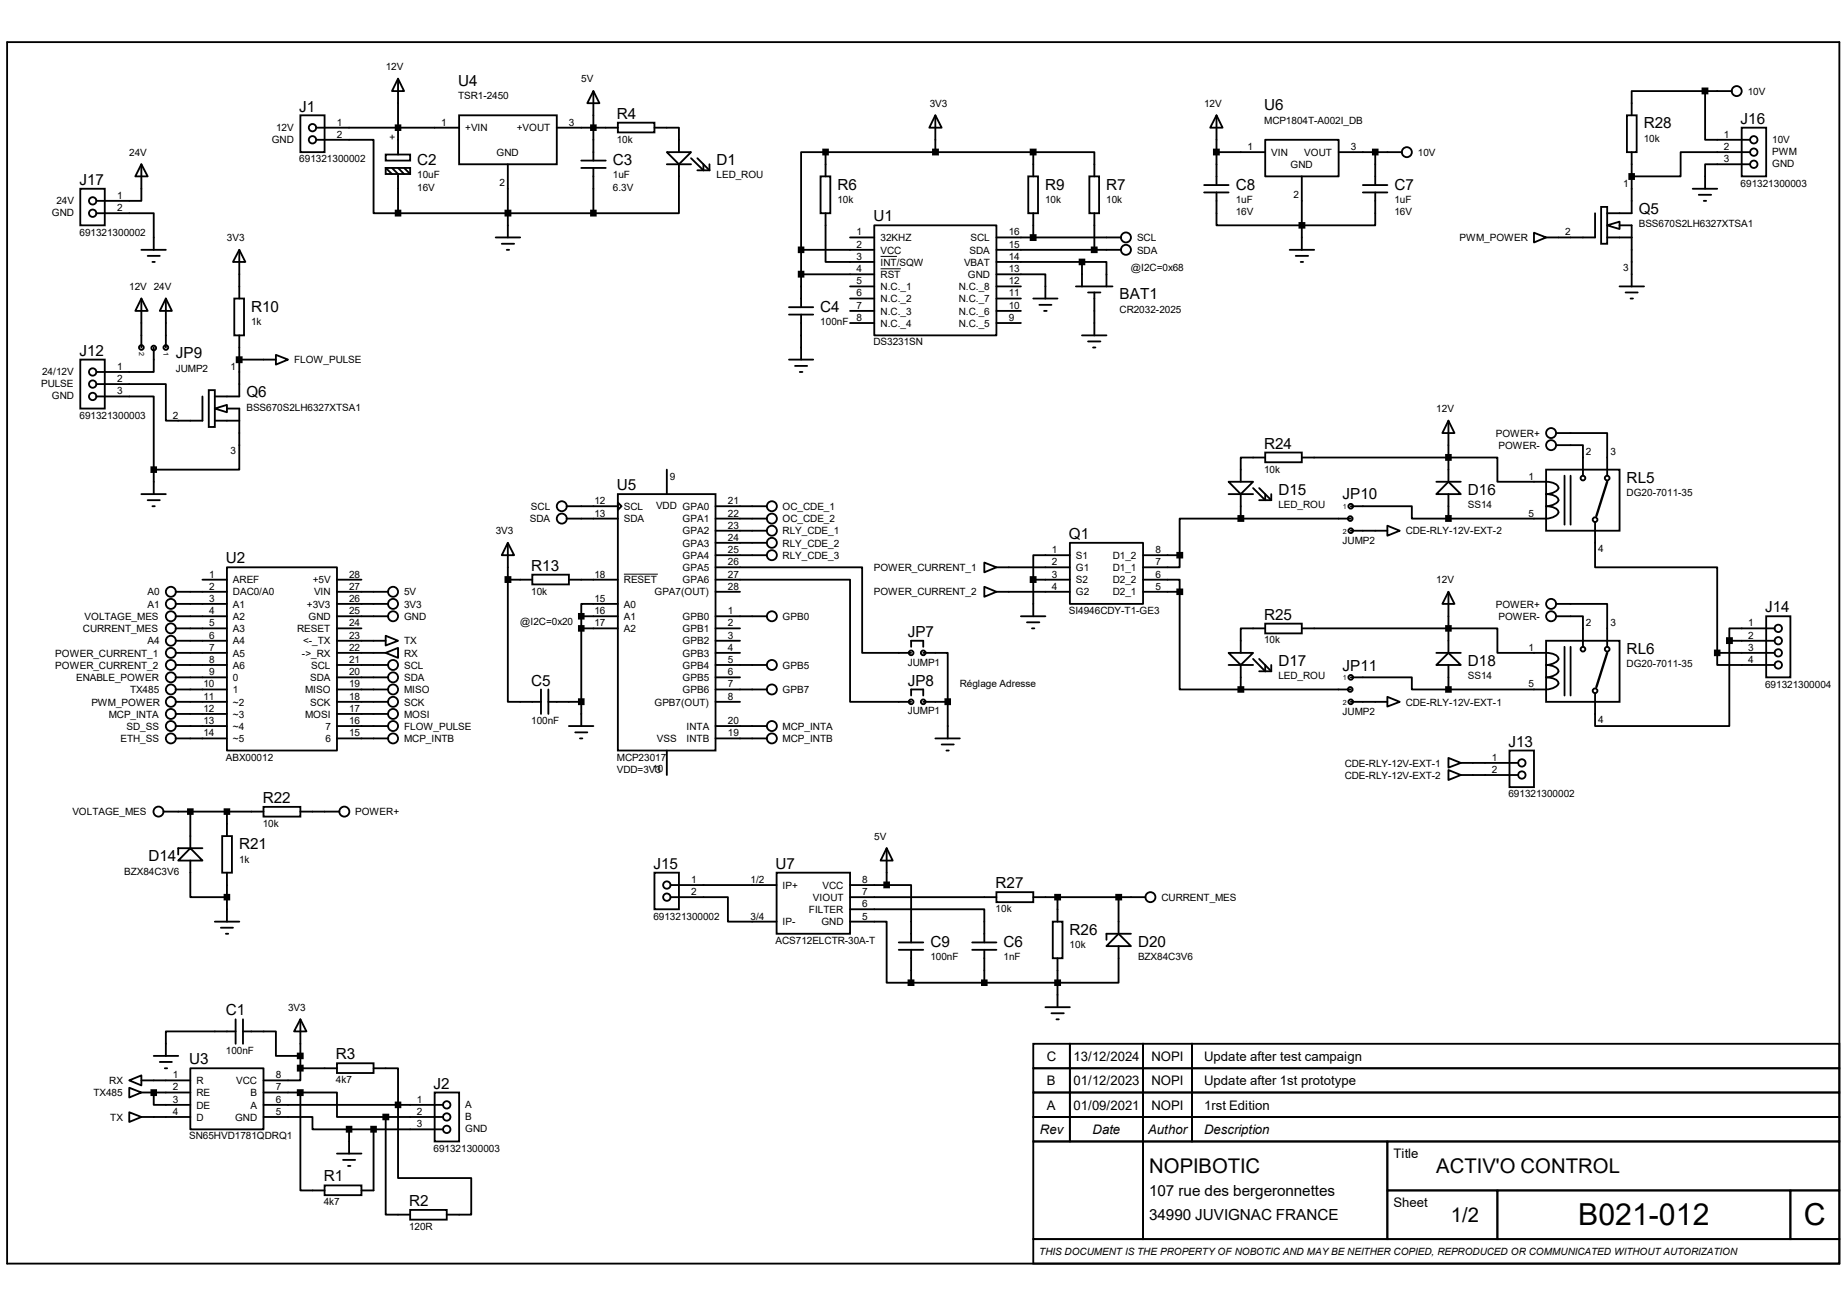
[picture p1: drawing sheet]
<svg xmlns="http://www.w3.org/2000/svg" width="297mm" height="210mm" viewBox="0 0 297 210" stroke-linecap="round" stroke-linejoin="round" font-family="sans-serif">
<g fill="none" stroke="#000" stroke-width=".3">
<path d="M1.1 6.8h294.7v196.4h-294.7zM48.3 18.5h3.9v6h-3.9zM64 12.7l1 1.9h-2zM64 12.7v12.1M73.8 18.5h15.7v7.9h-15.7zM95.4 14.6l1 2h-2zM95.4 14.6v11.2M99.4 19.7h5.8v1.6h-5.8zM150.4 18.5l1 2h-2zM150.4 18.5v6M195.6 18.5l1 2h-2zM195.6 18.5v11.3"/>
<path d="M261.6 18.5h1.6v6h-1.6zM274.2 14.6h-11.8v3.9M274.2 14.6v7.9h7.2M274.2 14.6h4.3M12.9 30.4h3.9v5.8h-3.9zM15.5 34.3h9.2v5.9M22.7 26.4l1 2h-1.9zM22.7 26.4v5.9h-7.2M50.8 22.5h9.3v11.8h3.9M50.8 20.5h23M62 24.8h4v1h-4zM62 27h4v1h-4z"/>
<path d="M62 27l1 1M63 27l1 1v6.3M64 34.3h31.4M64 27l1 1M65 27l1 1M79.7 38.2h4M80.7 39.2h2M81.7 26.4v11.8M89.5 20.5h9.9M93.5 27h3.9M93.5 25.8h3.9M95.4 27v7.3"/>
<path d="M105.2 20.5h4v4M107.2 24.5h3.9l-1.9 1.9zM107.2 26.4h3.9M109.2 26.4v7.9h-13.8M111.1 25.4l2 2v-1M112.1 25.4l2 2M112.1 27.4h2M114.1 26.4v1M132 28.4h1.5v5.9h-1.5zM132.8 34.3v7.8h7.8M132.8 24.5h-4v15.7M132.8 24.5h33.4"/>
<path d="M132.8 24.5v3.9M136.7 38.2h3.9M140.6 36.2h19.6v17.7h-19.6zM160.2 38.2h20.1M165.4 28.4h1.5v5.9h-1.5zM166.2 24.5h9.8v3.9M166.2 24.5v3.9M166.2 34.3v3.9M175.2 28.4h1.5v5.9h-1.5zM176 34.3v5.9M193.6 30.9h4M193.6 29.8h4"/>
<path d="M195.6 30.9v5.3h25.5v-5.3M195.6 24.5h7.9M203.5 22.5h11.8v5.9h-11.8zM209.3 28.4v11.8M215.3 24.5h10.2M219.2 30.9h3.9M219.2 29.8h3.9M221.1 24.5v5.3M246.7 37.4l1.9 .8-1.9 .8zM256.5 34.3v3.9h-7.9M257.5 33.3h.9v5.9h-.9zM258.4 36.2l2-.6v1.2z"/>
<path d="M258.4 38.2h4M260.4 36.2h2v9.9M262.4 24.5v9.8h-4M272.2 30.4h3.9M273.2 31.3h2M274 32.3h.4M280.1 20.5h3.9v7.9h-3.9zM281.4 26.4h-7.2v4M281.4 24.5h-11.1v3.9h-7.9M12.9 57.8h3.9v7.9h-3.9zM22.7 48l1 2h-1.9zM22.7 40.2h4"/>
<path d="M22.7 48v7.9M23.7 41.1h2M24.5 42.1h.4M24.7 55.9v3.9h-9.2M26.7 48l.9 2h-1.9zM26.7 48v7.9M37.7 48h1.5v5.9h-1.5zM38.5 40.2l1 1.9h-2zM38.5 40.2v7.8M38.5 53.9v9.9h-4M38.5 57.8h5.9M44.4 57.1l1.9 .7-1.9 .8z"/>
<path d="M81.5 40.2h.4M126.9 57.8h3.9M126.9 50.6h3.9M126.9 49.4h3.9M127.8 58.8h2M128.6 59.8h.4M128.8 40.2h11.8M128.8 40.2v9.2M128.8 50.6v7.2M128.8 44.1h11.8M136.7 46.1h3.9M136.7 48h3.9"/>
<path d="M136.7 50h3.9M136.7 51.9h3.9M160.2 44.1h7.9v3.9M160.2 40.2h20.1M160.2 42.1h13.8M160.2 46.1h4M160.2 48h4M160.2 50h4M160.2 51.9h4M166.2 48h3.9M167.1 49h2M167.9 50h.4"/>
<path d="M173 46.1h5.9M174 42.1h3.9v4M174 42.1v4M174 53.9h3.9M175 54.9h2M175 47h2M175.8 55.9h.3M176 47v6.9M207.4 40.2h3.9M208.4 41.1h2M209.2 42.1h.3M260.4 46.1h4"/>
<path d="M261.4 47h2M262.2 48h.4M15.5 61.8h11.2v5.8h5.9v-3.8M15.5 63.8h9.2v11.7M22.7 79.5h4M24.7 75.5v4M33.6 62.7h.9v6h-.9zM34.5 65.7l2-.6v1.2zM34.5 67.6h4M36.5 65.7h2v9.8h-13.8M99.4 79.5h15.7v41.2h-15.7zM107.2 75.5v4"/>
<path d="M197.6 77.5h3.9l-2 2zM197.6 79.5h3.9M199.5 79.5v3.9M201.5 78.5l2 1.9v-.9M202.5 78.5l1.9 1.9M203.5 72.8h5.8v1.5h-5.8zM203.5 73.6h-4v3.9M204.4 79.5v.9M209.3 73.6h31.5v3.9h5.9a5.6 5.6 0 0 1 3.5 .4l.3 .3 .1 .3a1.94 1.94 0 0 1-2 1 2.45 2.45 0 0 1 1.9 .6l.1 .3a1.94 1.94 0 0 1-2 1 2.45 2.45 0 0 1 1.9 .7l.1 .3a1.89 1.89 0 0 1-2 1h-15.7M231 77.5h3.9M232.9 67.6l1 2h-2zM232.9 77.5l2 2h-3.9z"/>
<path d="M232.9 67.6v9.9M232.9 79.5v3.9M248.6 75.5h11.8v9.8h-11.8zM250.2 69.6h8.2v6.9M250.2 71.6h4.4v4.9M251.6 76.5v7.9M252.6 76.5v7.9M23.7 80.4h2M24.5 81.4h.4M28.2 95.2h8.3M28.2 97.1h8.3M28.2 99.1h8.3"/>
<path d="M32.6 93.2h3.9M36.5 91.2h17.7v29.5h-17.7zM54.2 95.2h8.2M54.2 93.2h3.9M54.2 97.1h8.2M54.2 99.1h8.2M81.7 87.3l1 2h-2zM81.7 93.2v19.7h5.3M81.7 87.3v5.9M81.7 93.2h3.9M85.6 92.4h5.9v1.6h-5.9zM91.1 83.4h8.3"/>
<path d="M91.1 81.4h8.3M91.5 93.2h7.9M93.5 99.1v17.7M93.5 99.1h5.9M99.4 80.8l.5 .6-.5 .6zM99.4 97.1h-5.9v2M115.1 93.2h21.6v19.7h9.8M115.1 91.2h23.5v13.8h7.9M115.1 95.2h3.9M115.1 85.3h8.2M115.1 99.1h8.2M115.1 89.3h8.2"/>
<path d="M115.1 83.4h8.2M115.1 81.4h8.2M115.1 87.3h8.2M158.3 90.5l1.9 .7-1.9 .8zM158.3 94.4l1.9 .8-1.9 .8zM160.2 91.2h11.8M160.2 95.2h11.8M164.2 99.1h3.9M166.2 93.2v5.9M166.2 93.2h5.8M172 87.3h11.8v9.8h-11.8zM172 89.3h-5.8v3.9"/>
<path d="M183.8 93.2h5.9v2M183.8 95.2h5.9M183.8 89.3h5.9M189.7 95.2v15.7h9.8M189.7 89.3v1.9h-5.9M199.5 83.4h-9.8v5.9M199.5 83.4h17.7M202.5 80.4h1.9M217.2 81.4h9.8v2h5.9M217.2 85.3h5.9M223.1 84.5l2 .8-2 .8zM232.9 95.2l1 1.9h-2z"/>
<path d="M232.9 95.2v9.8M250.2 97.1h8.2v6.9M250.2 99.1h4.4v4.9M256.5 84v7.2h19.6v13.8M284 99.1h3.9v9.8h-3.9zM28.2 101h8.3M28.2 112.9h8.3M28.2 103h8.3M28.2 105h8.3M28.2 106.9h8.3M28.2 108.9h8.3M28.2 110.9h8.3"/>
<path d="M28.2 114.8h8.3M28.2 116.8h8.3M28.2 118.7h8.3M54.2 101h3.9M54.2 112.9h8.2M54.2 103h7.8M54.2 105h7.8M54.2 106.9h8.2M54.2 108.9h8.2M54.2 110.9h8.2M54.2 114.8h8.2M54.2 116.8h8.2"/>
<path d="M54.2 118.7h8.2M62 102.2l2 .8-2 .8zM62 105l2-.8v1.6zM87 110.9v3.9M88.2 112.9h5.3M88.2 110.9v3.9M91.5 116.8h3.9M92.5 117.8h1.9M93.3 118.7h.3M93.5 101h5.9M115.1 101h3.9M115.1 112.9h3.9"/>
<path d="M115.1 103h3.9M115.1 105h3.9M115.1 106.9h8.2M115.1 108.9h3.9M115.1 110.9h8.2M115.1 116.8h8.2M115.1 118.7h8.2M146.5 104v-1h2v1M146.5 111.8v-.9h2v.9M148.5 105h3.9v7.9M148.5 112.9h3.9M150.4 118.7h3.9"/>
<path d="M151.4 119.7h2M152.4 112.9v5.8M165.1 100.1h2M165.9 101h.4M197.6 105h3.9l-2 1.9zM197.6 106.9h3.9M199.5 110.9h17.7M199.5 106.9v4M201.5 106l2 1.9v-1M202.5 106l1.9 1.9M202.5 107.9h1.9M203.5 100.3h5.8v1.6h-5.8z"/>
<path d="M203.5 101h-4v4M204.4 106.9v1M209.3 101h31.5v4h5.9a5.9 5.9 0 0 1 3.5 .4l.3 .2 .1 .4a1.94 1.94 0 0 1-2 .9 2.41 2.41 0 0 1 1.9 .7l.1 .3a1.94 1.94 0 0 1-2 1 2.45 2.45 0 0 1 1.9 .7l.1 .3a1.94 1.94 0 0 1-2 1h-15.7M217.2 108.9h9.8v2h5.9M217.2 112.9h5.9M223.1 112.1l2 .8-2 .7zM231 105h3.9M232.9 105l2 1.9h-3.9zM232.9 106.9v4M248.6 103h11.8v9.9h-11.8zM251.6 104v7.8M252.6 104v7.8"/>
<path d="M276.1 105v1.9h9.3M276.1 105h9.3M278.1 103v13.8h-21.6v-5.3M278.1 103h7.3M285.4 101h-7.3v2M26.3 130.5h16.1M30.6 136.4l2 2h-3.9zM30.6 138.4v5.9h5.9M30.6 130.5v5.9M32.6 136.4h-3.9v1M35.7 134.5h1.6v5.8h-1.6zM36.5 130.5v4"/>
<path d="M42.4 129.8h5.9v1.5h-5.9zM48.3 130.5h6.3M107.2 120.7v3.9M142.6 136.4l1 2h-2zM142.6 136.4v5.9M152.2 120.7h.4M232.9 121.9l2 .8-2 .7zM232.9 123.8l2 .8-2 .8zM234.9 122.7h9.2M234.9 124.6h9.2M242.7 120.7h4v5.9h-4zM34.5 148.2h4"/>
<path d="M35.5 149.2h2M36.3 150.2h.4M36.5 140.3v7.9M105.2 140.3h4v5.9h-4zM107.8 144.3h9.3v3.9h7.8M107.8 142.3h17.1M124.9 140.3h11.8v9.9h-11.8zM136.7 146.2h21.6v5.4M136.7 148.2h5.9v9.8h3.9M136.7 144.3h23.5M136.7 142.3h5.9M142.6 142.3h3.9v9.3"/>
<path d="M144.5 152.7h4M144.5 151.6h4M146.5 152.7v5.3M156.3 152.7h3.9M156.3 151.6h3.9M158.3 152.7v5.3M160.2 143.5h6v1.6h-6zM166.2 144.3h18M169.3 148.2h1.6v5.9h-1.6zM170.1 144.3v3.9M170.1 154.1v7.9M179.9 150.2l2 1.9h-4z"/>
<path d="M179.9 152.1v5.9h-33.4M179.9 144.3v5.9M181.9 150.2h-4v.9M20.8 173.7l1.9-.8v1.6zM20.8 178.9l1.9 .7-1.9 .8zM20.8 174.9l1.9 .8-1.9 .8zM22.7 173.7h7.9M22.7 179.6h7.9M22.7 175.7h7.9M24.7 175.7h.1M24.7 175.7v2h5.9M24.7 169.8h4"/>
<path d="M25.7 170.8h1.9M26.5 171.8h.4M30.6 171.8h11.8v9.8h-11.8zM37.9 165.9h-11.2v3.9M37.9 163.9v4M39.1 165.9h5.3v3.9h3.9M39.1 163.9v4M42.4 179.6h7.8v2h5.9M42.4 175.7h5.9M42.4 177.7h28.8M48.3 163.9l1 2h-2zM48.3 171.8v1.9h-5.9"/>
<path d="M48.3 175.7v15.7h3.9M48.3 175.7h5.9v3.9h7.8M48.3 171.8h5.9M48.3 163.9v7.9M54.2 171h5.9v1.6h-5.9zM60.1 171.8h3.9v17.6h11.8v5.9h-4M62 179.6v15.7h4M62 179.6h9.2M69.9 175.7h3.9v7.9h-3.9zM166.2 175.7h5.8v3.9h-5.8zM166.2 179.6h5.8v4h-5.8zM166.2 171.8h5.8v3.9h-5.8z"/>
<path d="M166.2 167.9h5.8v3.9h-5.8zM168.1 162h3.9M169.1 162.9h2M169.9 163.9h.4M172 175.7h11.8v3.9h-11.8zM172 179.6h11.8v4h-11.8zM172 171.8h11.8v3.9h-11.8zM172 167.9h11.8v3.9h-11.8zM183.8 175.7h7.9v3.9h-7.9zM183.8 179.6h7.9v4h-7.9zM183.8 171.8h7.9v3.9h-7.9zM183.8 167.9h7.9v3.9h-7.9z"/>
<path d="M191.7 175.7h104.1v3.9h-104.1zM191.7 179.6h104.1v4h-104.1zM191.7 171.8h104.1v3.9h-104.1zM191.7 167.9h104.1v3.9h-104.1zM52.2 190.6h5.9v1.6h-5.9zM54.2 185.5h3.9M55.2 186.5h1.9M56 187.5h.3M56.1 181.6v3.9M56.1 181.6h15.1M60.1 181.6v9.8h-2M66 194.6h5.8v1.5h-5.8z"/>
<path d="M166.2 183.6h17.6v15.7h-17.6zM166.2 199.3h129.6v3.9h-129.6zM183.8 183.6h39.3v15.7h-39.3zM223.1 191.4h17.7v7.9h-17.7zM223.1 183.6h72.7v7.8h-72.7zM240.8 191.4h47.1v7.9h-47.1zM287.9 191.4h7.9v7.9h-7.9z"/>
<circle cx="279.3" cy="14.6" r=".8"/>
<circle cx="14.9" cy="34.3" r=".59"/>
<circle cx="14.9" cy="32.3" r=".59"/>
<circle cx="50.2" cy="20.5" r=".59"/>
<circle cx="50.2" cy="22.5" r=".59"/>
<circle cx="181.1" cy="38.2" r=".8"/>
<circle cx="226.2" cy="24.5" r=".8"/>
<circle cx="282" cy="22.5" r=".59"/>
<circle cx="282" cy="24.5" r=".59"/>
<circle cx="282" cy="26.4" r=".59"/>
<circle cx="14.9" cy="59.8" r=".59"/>
<circle cx="22.7" cy="55.9" r=".38"/>
<circle cx="24.7" cy="56" r=".38"/>
<circle cx="26.7" cy="55.9" r=".38"/>
<circle cx="181.1" cy="40.2" r=".8"/>
<circle cx="14.9" cy="63.8" r=".59"/>
<circle cx="14.9" cy="61.8" r=".59"/>
<circle cx="249.4" cy="69.6" r=".8"/>
<circle cx="249.4" cy="71.6" r=".8"/>
<circle cx="254.6" cy="76.9" r=".38"/>
<circle cx="258.4" cy="76.9" r=".38"/>
<circle cx="27.5" cy="97.1" r=".8"/>
<circle cx="27.5" cy="95.2" r=".8"/>
<circle cx="27.5" cy="99.1" r=".8"/>
<circle cx="63.2" cy="95.2" r=".8"/>
<circle cx="63.2" cy="97.1" r=".8"/>
<circle cx="63.2" cy="99.1" r=".8"/>
<circle cx="90.3" cy="83.4" r=".8"/>
<circle cx="90.3" cy="81.4" r=".8"/>
<circle cx="124.1" cy="81.4" r=".8"/>
<circle cx="124.1" cy="83.4" r=".8"/>
<circle cx="124.1" cy="87.3" r=".8"/>
<circle cx="124.1" cy="89.3" r=".8"/>
<circle cx="124.1" cy="99.1" r=".8"/>
<circle cx="124.1" cy="85.3" r=".8"/>
<circle cx="217.1" cy="83.4" r=".38"/>
<circle cx="217.2" cy="85.3" r=".38"/>
<circle cx="217.2" cy="81.4" r=".38"/>
<circle cx="249.4" cy="99.1" r=".8"/>
<circle cx="249.4" cy="97.1" r=".8"/>
<circle cx="256.5" cy="83.6" r=".38"/>
<circle cx="27.5" cy="101" r=".8"/>
<circle cx="27.5" cy="108.9" r=".8"/>
<circle cx="27.5" cy="106.9" r=".8"/>
<circle cx="27.5" cy="118.7" r=".8"/>
<circle cx="27.5" cy="103" r=".8"/>
<circle cx="27.5" cy="110.9" r=".8"/>
<circle cx="27.5" cy="116.8" r=".8"/>
<circle cx="27.5" cy="114.8" r=".8"/>
<circle cx="27.5" cy="112.9" r=".8"/>
<circle cx="27.5" cy="105" r=".8"/>
<circle cx="63.2" cy="118.7" r=".8"/>
<circle cx="63.2" cy="108.9" r=".8"/>
<circle cx="63.2" cy="112.9" r=".8"/>
<circle cx="63.2" cy="110.9" r=".8"/>
<circle cx="63.2" cy="114.8" r=".8"/>
<circle cx="63.2" cy="106.9" r=".8"/>
<circle cx="63.2" cy="116.8" r=".8"/>
<circle cx="124.1" cy="116.8" r=".8"/>
<circle cx="124.1" cy="118.7" r=".8"/>
<circle cx="124.1" cy="110.9" r=".8"/>
<circle cx="124.1" cy="106.9" r=".8"/>
<circle cx="146.5" cy="112.9" r=".38"/>
<circle cx="146.5" cy="105" r=".38"/>
<circle cx="148.5" cy="105" r=".38"/>
<circle cx="148.5" cy="112.9" r=".38"/>
<circle cx="217.1" cy="110.9" r=".38"/>
<circle cx="217.2" cy="108.9" r=".38"/>
<circle cx="217.2" cy="112.9" r=".38"/>
<circle cx="254.6" cy="104.4" r=".38"/>
<circle cx="256.5" cy="111.1" r=".38"/>
<circle cx="258.4" cy="104.4" r=".38"/>
<circle cx="286" cy="103" r=".59"/>
<circle cx="286" cy="105" r=".59"/>
<circle cx="286" cy="106.9" r=".59"/>
<circle cx="286" cy="101" r=".59"/>
<circle cx="25.5" cy="130.5" r=".8"/>
<circle cx="55.4" cy="130.5" r=".8"/>
<circle cx="244.7" cy="124.6" r=".59"/>
<circle cx="244.7" cy="122.7" r=".59"/>
<circle cx="107.2" cy="144.3" r=".59"/>
<circle cx="107.2" cy="142.3" r=".59"/>
<circle cx="185" cy="144.3" r=".8"/>
<circle cx="71.8" cy="179.6" r=".59"/>
<circle cx="71.8" cy="177.7" r=".59"/>
<circle cx="71.8" cy="181.6" r=".59"/>
</g>
<g fill="#000" stroke="#000" stroke-width=".3">
<path d="M273.8 14.2h.8v.8h-.8zM63.6 20.2h.8v.7h-.8zM63.6 33.9h.8v.8h-.8zM81.3 33.9h.8v.8h-.8zM95 20.2h.8v.7h-.8zM95 33.9h.8v.8h-.8zM128.4 39.8h.8v.8h-.8zM132.4 24h.7v.8h-.7zM150 24h.8v.8h-.8zM165.7 24h.8v.8h-.8zM165.7 37.8h.8v.8h-.8zM175.6 39.8h.8v.8h-.8z"/>
<path d="M195.2 24h.8v.8h-.8zM209 35.9h.8v.7h-.8zM220.8 24h.7v.8h-.7zM262 28h.8v.8h-.8zM38.1 57.4h.8v.9h-.8zM128.4 43.7h.8v.8h-.8zM173.6 41.7h.8v.8h-.8zM24.3 75.1h.8v.8h-.8zM232.5 73.2h.8v.8h-.8zM81.3 92.8h.8v.8h-.8zM93.1 98.7h.8v.8h-.8zM165.7 92.8h.8v.8h-.8z"/>
<path d="M189.3 94.8h.8v.7h-.8zM189.3 88.9h.8v.8h-.8zM199.1 83h.8v.8h-.8zM232.5 83h.8v.8h-.8zM93.1 100.7h.8v.7h-.8zM93.1 112.4h.8v.8h-.8zM152 112.4h.8v.8h-.8zM199.1 110.5h.8v.8h-.8zM232.5 100.7h.8v.7h-.8zM232.5 110.5h.8v.8h-.8zM275.8 104.6h.7v.8h-.7zM277.7 102.6h.8v.8h-.8z"/>
<path d="M30.2 130.1h.8v.8h-.8zM36.1 130.1h.8v.8h-.8zM36.1 143.9h.8v.8h-.8zM142.2 141.9h.8v.8h-.8zM146.1 157.6h.8v.8h-.8zM157.9 157.6h.8v.8h-.8zM169.7 143.9h.8v.8h-.8zM169.7 157.6h.8v.8h-.8zM179.5 143.9h.8v.8h-.8zM24.3 175.3h.8v.8h-.8zM47.9 171.4h.8v.8h-.8zM47.9 175.3h.8v.8h-.8z"/>
<path d="M47.9 169.4h.8v.8h-.8zM61.6 179.2h.8v.8h-.8zM63.6 177.3h.8v.8h-.8zM55.8 181.2h.7v.8h-.7zM59.7 181.2h.8v.8h-.8z"/>
</g>
<path d="M258.4 77.5l-1.7 5.5M258.4 105l-1.7 5.5" fill="none" stroke="#000" stroke-width=".38"/>
<path d="M141.6 41.2h2.6M141.6 43.2h3.3M100.3 92.3h5.5" fill="none" stroke="#000" stroke-width=".16"/>
<g font-size="4.9">
<text x="253.8" y="197">B021-012</text>
<text x="290.1" y="197">C</text>
</g>
<g font-size="3.3">
<text x="184.8" y="188.6">NOPIBOTIC</text>
<text x="231" y="188.6">ACTIV'O CONTROL</text>
<text x="233.3" y="196.5">1/2</text>
</g>
<g font-size="2.5">
<text x="48.1" y="17.9">J1</text>
<text x="73.7" y="13.8">U4</text>
<text x="203.3" y="17.7">U6</text>
<text x="99.2" y="19.1">R4</text>
<text x="264.3" y="20.7">R28</text>
<text x="279.9" y="19.9">J16</text>
<text x="12.8" y="29.7">J17</text>
<text x="67.1" y="26.5">C2</text>
<text x="98.6" y="26.5">C3</text>
<text x="115.2" y="26.5">D1</text>
<text x="134.7" y="30.5">R6</text>
<text x="140.5" y="35.6">U1</text>
<text x="168.1" y="30.5">R9</text>
<text x="177.9" y="30.5">R7</text>
<text x="198.7" y="30.5">C8</text>
<text x="224.2" y="30.5">C7</text>
<text x="263.5" y="34.4">Q5</text>
<text x="40.4" y="50.1">R10</text>
<text x="131.9" y="50.1">C4</text>
<text x="180" y="48.1">BAT1</text>
<text x="12.8" y="57.2">J12</text>
<text x="28.3" y="57.6">JP9</text>
<text x="39.6" y="63.8">Q6</text>
<text x="203.3" y="72.1">R24</text>
<text x="261.6" y="77.6">RL5</text>
<text x="99.2" y="78.8">U5</text>
<text x="205.6" y="79.6">D15</text>
<text x="215.9" y="80.3">JP10</text>
<text x="236.1" y="79.6">D16</text>
<text x="171.9" y="86.7">Q1</text>
<text x="36.3" y="90.6">U2</text>
<text x="85.4" y="91.8">R13</text>
<text x="203.3" y="99.7">R25</text>
<text x="283.8" y="98.5">J14</text>
<text x="146" y="102.4">JP7</text>
<text x="205.6" y="107.1">D17</text>
<text x="215.9" y="107.8">JP11</text>
<text x="236.1" y="107.1">D18</text>
<text x="261.6" y="105.1">RL6</text>
<text x="85.4" y="110.2">C5</text>
<text x="146" y="110.2">JP8</text>
<text x="242.6" y="120.1">J13</text>
<text x="42.2" y="129.1">R22</text>
<text x="38.4" y="136.5">R21</text>
<text x="23.9" y="138.5">D14</text>
<text x="105.1" y="139.7">J15</text>
<text x="124.7" y="139.7">U7</text>
<text x="160.1" y="142.9">R27</text>
<text x="149.6" y="152.2">C9</text>
<text x="161.4" y="152.2">C6</text>
<text x="172" y="150.3">R26</text>
<text x="183" y="152.2">D20</text>
<text x="36.3" y="163.3">C1</text>
<text x="30.4" y="171.2">U3</text>
<text x="54" y="170.3">R3</text>
<text x="69.7" y="175.1">J2</text>
<text x="52.1" y="190">R1</text>
<text x="65.8" y="193.9">R2</text>
<text x="184.8" y="192.3">107 rue des bergeronnettes</text>
<text x="184.8" y="196.2">34990 JUVIGNAC FRANCE</text>
</g>
<g font-size="2.1">
<text x="168.3" y="170.6">C</text>
<text x="172.6" y="170.6">13/12/2024</text>
<text x="185.2" y="170.6">NOPI</text>
<text x="193.6" y="170.6">Update after test campaign</text>
<text x="168.4" y="178.4">A</text>
<text x="168.4" y="174.5">B</text>
<text x="172.6" y="178.4">01/09/2021</text>
<text x="172.6" y="174.5">01/12/2023</text>
<text x="185.2" y="178.4">NOPI</text>
<text x="185.2" y="174.5">NOPI</text>
<text x="193.6" y="178.4">1rst Edition</text>
<text x="193.6" y="174.5">Update after 1st prototype</text>
<text x="167.2" y="182.4">Rev</text>
<text x="175.7" y="182.4">Date</text>
<text x="184.6" y="182.4">Author</text>
<text x="193.6" y="182.4">Description</text>
<text x="224.1" y="186.3">Title</text>
<text x="224.1" y="194.1">Sheet</text>
</g>
<g font-size="1.6">
<text x="62" y="11.3">12V</text>
<text x="73.7" y="16">TSR1-2450</text>
<text x="93.5" y="13.3">5V</text>
<text x="149.5" y="17.2">3V3</text>
<text x="193.6" y="17.2">12V</text>
<text x="281.1" y="15.2">10V</text>
<text x="43.7" y="23">GND</text>
<text x="44.4" y="21">12V</text>
<text x="54.2" y="20.2">1</text>
<text x="54.2" y="22.1">2</text>
<text x="63.6" y="22.5" transform="rotate(-90 63.6 22.5)">+</text>
<text x="71" y="20.2">1</text>
<text x="74.8" y="21.1">+VIN</text>
<text x="83.1" y="21.1">+VOUT</text>
<text x="91.5" y="20.2">3</text>
<text x="99.2" y="22.9">10k</text>
<text x="203.3" y="19.9">MCP1804T-A002I_DB</text>
<text x="264.3" y="22.8">10k</text>
<text x="277.2" y="22.1">1</text>
<text x="285" y="23">10V</text>
<text x="20.8" y="25.1">24V</text>
<text x="48.1" y="26.1">691321300002</text>
<text x="67.1" y="28.7">10uF</text>
<text x="79.8" y="25.1">GND</text>
<text x="80.3" y="29.8">2</text>
<text x="98.6" y="28.7">1uF</text>
<text x="115.2" y="28.7">LED_ROU</text>
<text x="200.6" y="24.1">1</text>
<text x="204.4" y="25.1">VIN</text>
<text x="207.5" y="27.1">GND</text>
<text x="209.7" y="25.1">VOUT</text>
<text x="217.2" y="24.1">3</text>
<text x="228" y="25.1">10V</text>
<text x="277.2" y="24.1">2</text>
<text x="277.2" y="26.1">3</text>
<text x="285" y="24.9">PWM</text>
<text x="285" y="26.9">GND</text>
<text x="8.3" y="34.8">GND</text>
<text x="9.1" y="32.8">24V</text>
<text x="18.8" y="32">1</text>
<text x="18.8" y="34">2</text>
<text x="67.1" y="30.7">16V</text>
<text x="98.6" y="30.7">6.3V</text>
<text x="134.7" y="32.6">10k</text>
<text x="168.1" y="32.6">10k</text>
<text x="177.9" y="32.6">10k</text>
<text x="198.7" y="32.6">1uF</text>
<text x="198.7" y="34.6">16V</text>
<text x="208" y="31.8">2</text>
<text x="224.2" y="32.6">1uF</text>
<text x="224.2" y="34.6">16V</text>
<text x="261" y="30">1</text>
<text x="279.9" y="30">691321300003</text>
<text x="12.8" y="37.9">691321300002</text>
<text x="36.5" y="38.8">3V3</text>
<text x="137.8" y="37.8">1</text>
<text x="137.8" y="39.8">2</text>
<text x="137.8" y="41.8">3</text>
<text x="141.6" y="38.8">32KHZ</text>
<text x="141.6" y="40.8">VCC</text>
<text x="155.9" y="40.8">SDA</text>
<text x="156.1" y="38.8">SCL</text>
<text x="162.2" y="37.8">16</text>
<text x="162.2" y="39.8">15</text>
<text x="162.2" y="41.8">14</text>
<text x="182.8" y="38.8">SCL</text>
<text x="182.8" y="40.8">SDA</text>
<text x="234.7" y="38.8">PWM_POWER</text>
<text x="251.7" y="37.8">2</text>
<text x="263.5" y="36.6">BSS670S2LH6327XTSA1</text>
<text x="20.8" y="46.7">12V 24V</text>
<text x="137.8" y="43.8">4</text>
<text x="137.8" y="45.7">5</text>
<text x="137.8" y="47.7">6</text>
<text x="141.6" y="42.7">INT/SQW</text>
<text x="141.6" y="44.7">RST</text>
<text x="141.6" y="46.7">N.C._1</text>
<text x="154.2" y="46.7">N.C._8</text>
<text x="155" y="42.7">VBAT</text>
<text x="155.7" y="44.7">GND</text>
<text x="162.2" y="43.8">13</text>
<text x="162.2" y="45.7">12</text>
<text x="162.2" y="47.7">11</text>
<text x="181.9" y="43.6">@I2C=0x68</text>
<text x="261" y="43.6">3</text>
<text x="40.4" y="52.3">1k</text>
<text x="131.9" y="52.3">100nF</text>
<text x="137.8" y="49.7">7</text>
<text x="137.8" y="51.6">8</text>
<text x="141.6" y="48.6">N.C._2</text>
<text x="141.6" y="50.6">N.C._3</text>
<text x="141.6" y="52.5">N.C._4</text>
<text x="154.2" y="48.6">N.C._7</text>
<text x="154.2" y="50.6">N.C._6</text>
<text x="154.2" y="52.5">N.C._5</text>
<text x="162.2" y="49.7">10</text>
<text x="162.2" y="51.6">9</text>
<text x="180" y="50.3">CR2032-2025</text>
<text x="18.8" y="59.5">1</text>
<text x="28.3" y="59.8">JUMP2</text>
<text x="37.1" y="59.5">1</text>
<text x="47.3" y="58.4">FLOW_PULSE</text>
<text x="140.5" y="55.5">DS3231SN</text>
<text x="6.6" y="62.3">PULSE</text>
<text x="6.8" y="60.3">24/12V</text>
<text x="8.3" y="64.2">GND</text>
<text x="18.8" y="61.4">2</text>
<text x="18.8" y="63.4">3</text>
<text x="12.8" y="67.4">691321300003</text>
<text x="27.8" y="67.3">2</text>
<text x="39.6" y="66">BSS670S2LH6327XTSA1</text>
<text x="231" y="66.3">12V</text>
<text x="240.5" y="70.2">POWER+</text>
<text x="37.1" y="73.1">3</text>
<text x="107.7" y="77.1">9</text>
<text x="203.3" y="76">10k</text>
<text x="241" y="72.2">POWER-</text>
<text x="245.8" y="77.1">1</text>
<text x="255" y="73.2">2</text>
<text x="259" y="73.2">3</text>
<text x="85.2" y="84">SDA</text>
<text x="85.4" y="82">SCL</text>
<text x="95.6" y="83.1">13</text>
<text x="95.6" y="81.1">12</text>
<text x="100.3" y="84">SDA</text>
<text x="100.3" y="82">SCL</text>
<text x="105.5" y="81.9">VDD GPA0</text>
<text x="109.8" y="84">GPA1</text>
<text x="117.1" y="81.1">21</text>
<text x="117.1" y="83.1">22</text>
<text x="125.9" y="82">OC_CDE_1</text>
<text x="125.9" y="84">OC_CDE_2</text>
<text x="205.6" y="81.7">LED_ROU</text>
<text x="236.1" y="81.7">SS14</text>
<text x="245.8" y="83.1">5</text>
<text x="261.6" y="79.8">DG20-7011-35</text>
<text x="79.7" y="85.9">3V3</text>
<text x="109.8" y="85.9">GPA2</text>
<text x="109.8" y="87.9">GPA3</text>
<text x="109.8" y="89.9">GPA4</text>
<text x="117.1" y="85">23</text>
<text x="117.1" y="87">24</text>
<text x="117.1" y="88.9">25</text>
<text x="125.9" y="85.9">RLY_CDE_1</text>
<text x="125.9" y="87.9">RLY_CDE_2</text>
<text x="125.9" y="89.9">RLY_CDE_3</text>
<text x="169.2" y="88.9">1</text>
<text x="173" y="89.9">S1</text>
<text x="178.9" y="89.9">D1_2</text>
<text x="185.8" y="88.9">8</text>
<text x="215.9" y="87.5">JUMP2</text>
<text x="226.1" y="85.9">CDE-RLY-12V-EXT-2</text>
<text x="257" y="88.8">4</text>
<text x="23.7" y="95.8">A0</text>
<text x="33.7" y="92.9">1</text>
<text x="33.7" y="94.8">2</text>
<text x="37.5" y="93.8">AREF</text>
<text x="37.5" y="95.8">DAC0/A0</text>
<text x="50.3" y="93.8">+5V</text>
<text x="50.5" y="95.8">VIN</text>
<text x="56.1" y="94.8">27</text>
<text x="56.1" y="92.9">28</text>
<text x="65" y="95.8">5V</text>
<text x="85.4" y="95.6">10k</text>
<text x="95.6" y="92.9">18</text>
<text x="100.3" y="93.8">RESET</text>
<text x="105.2" y="95.8">GPA7(OUT)</text>
<text x="109.8" y="91.8">GPA5</text>
<text x="109.8" y="93.8">GPA6</text>
<text x="117.1" y="90.9">26</text>
<text x="117.1" y="92.9">27</text>
<text x="117.1" y="94.8">28</text>
<text x="140.5" y="91.8">POWER_CURRENT_1</text>
<text x="140.5" y="95.8">POWER_CURRENT_2</text>
<text x="169.2" y="90.9">2</text>
<text x="169.2" y="92.9">3</text>
<text x="169.2" y="94.8">4</text>
<text x="173" y="91.8">G1</text>
<text x="173" y="93.8">S2</text>
<text x="173" y="95.8">G2</text>
<text x="178.9" y="91.8">D1_1</text>
<text x="178.9" y="93.8">D2_2</text>
<text x="178.9" y="95.8">D2_1</text>
<text x="185.8" y="90.9">7</text>
<text x="185.8" y="92.9">6</text>
<text x="185.8" y="94.8">5</text>
<text x="231" y="93.8">12V</text>
<text x="13.3" y="101.6">CURRENT_MES</text>
<text x="13.6" y="99.7">VOLTAGE_MES</text>
<text x="23.7" y="97.7">A1</text>
<text x="33.7" y="96.8">3</text>
<text x="33.7" y="98.8">4</text>
<text x="33.7" y="100.7">5</text>
<text x="37.5" y="97.7">A1</text>
<text x="37.5" y="99.7">A2</text>
<text x="37.5" y="101.6">A3</text>
<text x="47.8" y="101.6">RESET</text>
<text x="49.4" y="97.7">+3V3</text>
<text x="49.6" y="99.7">GND</text>
<text x="56.1" y="100.7">24</text>
<text x="56.1" y="98.8">25</text>
<text x="56.1" y="96.8">26</text>
<text x="65" y="99.7">GND</text>
<text x="65" y="97.7">3V3</text>
<text x="83.7" y="100.6">@I2C=0x20</text>
<text x="95.6" y="96.8">15</text>
<text x="95.6" y="98.8">16</text>
<text x="95.6" y="100.7">17</text>
<text x="100.3" y="97.7">A0</text>
<text x="100.3" y="99.7">A1</text>
<text x="100.3" y="101.6">A2</text>
<text x="109.8" y="99.7">GPB0</text>
<text x="109.8" y="101.6">GPB1</text>
<text x="117.1" y="98.8">1</text>
<text x="117.1" y="100.7">2</text>
<text x="125.9" y="99.7">GPB0</text>
<text x="171.9" y="98.8">SI4946CDY-T1-GE3</text>
<text x="240.5" y="97.7">POWER+</text>
<text x="241" y="99.7">POWER-</text>
<text x="255" y="100.7">2</text>
<text x="259" y="100.7">3</text>
<text x="281.1" y="100.7">1</text>
<text x="8.9" y="107.5">POWER_CURRENT_2</text>
<text x="8.9" y="105.6">POWER_CURRENT_1</text>
<text x="23.7" y="103.6">A4</text>
<text x="33.7" y="102.7">6</text>
<text x="33.7" y="104.6">7</text>
<text x="33.7" y="106.6">8</text>
<text x="37.5" y="103.6">A4</text>
<text x="37.5" y="105.6">A5</text>
<text x="37.5" y="107.5">A6</text>
<text x="48.6" y="105.6">-&gt;_RX</text>
<text x="48.7" y="103.6">&lt;-_TX</text>
<text x="50" y="107.5">SCL</text>
<text x="56.1" y="106.6">21</text>
<text x="56.1" y="104.6">22</text>
<text x="56.1" y="102.7">23</text>
<text x="65" y="107.5">SCL</text>
<text x="65" y="103.6">TX</text>
<text x="65" y="105.6">RX</text>
<text x="109.8" y="103.6">GPB2</text>
<text x="109.8" y="105.6">GPB3</text>
<text x="109.8" y="107.5">GPB4</text>
<text x="117.1" y="102.7">3</text>
<text x="117.1" y="104.6">4</text>
<text x="117.1" y="106.6">5</text>
<text x="125.9" y="107.5">GPB5</text>
<text x="146" y="107">JUMP1</text>
<text x="203.3" y="103.5">10k</text>
<text x="245.8" y="104.6">1</text>
<text x="261.6" y="107.3">DG20-7011-35</text>
<text x="281.1" y="102.7">2</text>
<text x="281.1" y="104.6">3</text>
<text x="281.1" y="106.6">4</text>
<text x="12.2" y="109.5">ENABLE_POWER</text>
<text x="14.7" y="113.5">PWM_POWER</text>
<text x="20.9" y="111.5">TX485</text>
<text x="32.7" y="110.5">10</text>
<text x="32.7" y="112.5">11</text>
<text x="33.7" y="108.6">9</text>
<text x="37.5" y="109.5">0</text>
<text x="37.5" y="111.5">1</text>
<text x="37.5" y="113.5">~2</text>
<text x="49.1" y="111.5">MISO</text>
<text x="49.9" y="113.5">SCK</text>
<text x="49.9" y="109.5">SDA</text>
<text x="56.1" y="112.5">18</text>
<text x="56.1" y="110.5">19</text>
<text x="56.1" y="108.6">20</text>
<text x="65" y="109.5">SDA</text>
<text x="65" y="111.5">MISO</text>
<text x="65" y="113.5">SCK</text>
<text x="105.2" y="113.5">GPB7(OUT)</text>
<text x="109.8" y="109.5">GPB5</text>
<text x="109.8" y="111.5">GPB6</text>
<text x="117.1" y="108.6">6</text>
<text x="117.1" y="110.5">7</text>
<text x="117.1" y="112.5">8</text>
<text x="125.9" y="111.5">GPB7</text>
<text x="154.3" y="110.4">Réglage Adresse</text>
<text x="205.6" y="109.3">LED_ROU</text>
<text x="226.1" y="113.5">CDE-RLY-12V-EXT-1</text>
<text x="236.1" y="109.3">SS14</text>
<text x="245.8" y="110.5">5</text>
<text x="283.8" y="110.6">691321300004</text>
<text x="17.5" y="115.4">MCP_INTA</text>
<text x="19.4" y="119.3">ETH_SS</text>
<text x="20.4" y="117.3">SD_SS</text>
<text x="32.7" y="114.5">12</text>
<text x="32.7" y="116.4">13</text>
<text x="32.7" y="118.4">14</text>
<text x="37.5" y="115.4">~3</text>
<text x="37.5" y="117.3">~4</text>
<text x="37.5" y="119.3">~5</text>
<text x="49.1" y="115.4">MOSI</text>
<text x="52.3" y="119.3">6</text>
<text x="52.3" y="117.3">7</text>
<text x="56.1" y="118.4">15</text>
<text x="56.1" y="116.4">16</text>
<text x="56.1" y="114.5">17</text>
<text x="65" y="115.4">MOSI</text>
<text x="65" y="117.3">FLOW_PULSE</text>
<text x="65" y="119.3">MCP_INTB</text>
<text x="85.4" y="116.5">100nF</text>
<text x="105.6" y="119.4">VSS</text>
<text x="110.4" y="117.3">INTA</text>
<text x="110.4" y="119.3">INTB</text>
<text x="117.1" y="116.4">20</text>
<text x="117.1" y="118.4">19</text>
<text x="125.9" y="117.3">MCP_INTA</text>
<text x="125.9" y="119.3">MCP_INTB</text>
<text x="146" y="114.9">JUMP1</text>
<text x="215.9" y="115">JUMP2</text>
<text x="257" y="116.3">4</text>
<text x="36.3" y="122.3">ABX00012</text>
<text x="99.2" y="122.3">MCP23017</text>
<text x="99.2" y="124.3">VDD=3V3</text>
<text x="104.9" y="124.2">10</text>
<text x="216.2" y="123.3">CDE-RLY-12V-EXT-1</text>
<text x="216.2" y="125.2">CDE-RLY-12V-EXT-2</text>
<text x="239.9" y="122.3">1</text>
<text x="239.9" y="124.3">2</text>
<text x="11.6" y="131.1">VOLTAGE_MES</text>
<text x="57.1" y="131.1">POWER+</text>
<text x="242.6" y="128.2">691321300002</text>
<text x="42.2" y="132.9">10k</text>
<text x="140.6" y="135">5V</text>
<text x="20" y="140.7">BZX84C3V6</text>
<text x="38.4" y="138.7">1k</text>
<text x="111.1" y="142">1</text>
<text x="111.1" y="143.9">2</text>
<text x="120.7" y="142">1/2</text>
<text x="125.9" y="142.9">IP+</text>
<text x="132.2" y="142.9">VCC</text>
<text x="138.6" y="143.9">7</text>
<text x="138.6" y="142">8</text>
<text x="105.1" y="147.9">691321300002</text>
<text x="120.7" y="147.9">3/4</text>
<text x="125.9" y="148.8">IP-</text>
<text x="130.1" y="146.8">FILTER</text>
<text x="130.7" y="144.9">VIOUT</text>
<text x="132.1" y="148.8">GND</text>
<text x="138.6" y="147.9">5</text>
<text x="138.6" y="145.9">6</text>
<text x="160.1" y="146.7">10k</text>
<text x="186.8" y="144.9">CURRENT_MES</text>
<text x="124.7" y="151.8">ACS712ELCTR-30A-T</text>
<text x="149.6" y="154.4">100nF</text>
<text x="161.4" y="154.4">1nF</text>
<text x="172" y="152.5">10k</text>
<text x="183" y="154.4">BZX84C3V6</text>
<text x="46.3" y="162.6">3V3</text>
<text x="27.8" y="173.4">1</text>
<text x="36.3" y="169.5">100nF</text>
<text x="44.4" y="173.4">8</text>
<text x="15" y="176.3">TX485</text>
<text x="17.6" y="174.3">RX</text>
<text x="27.8" y="175.3">2</text>
<text x="27.8" y="177.3">3</text>
<text x="27.8" y="179.3">4</text>
<text x="31.6" y="174.3">R</text>
<text x="31.6" y="176.3">RE</text>
<text x="31.6" y="178.3">DE</text>
<text x="38" y="174.3">VCC</text>
<text x="40.3" y="176.3">B</text>
<text x="40.3" y="178.3">A</text>
<text x="44.4" y="175.3">7</text>
<text x="44.4" y="177.3">6</text>
<text x="44.4" y="179.3">5</text>
<text x="54" y="174.2">4k7</text>
<text x="67.1" y="177.3">1</text>
<text x="67.1" y="179.3">2</text>
<text x="74.8" y="178.2">A</text>
<text x="17.7" y="180.2">TX</text>
<text x="30.4" y="183.2">SN65HVD1781QDRQ1</text>
<text x="31.6" y="180.2">D</text>
<text x="37.8" y="180.2">GND</text>
<text x="67.1" y="181.3">3</text>
<text x="69.7" y="185.2">691321300003</text>
<text x="74.8" y="180.1">B</text>
<text x="74.8" y="182.1">GND</text>
<text x="52.1" y="193.8">4k7</text>
<text x="65.8" y="197.8">120R</text>
<text x="167.1" y="201.8">THIS DOCUMENT IS THE PROPERTY OF NOBOTIC AND MAY BE NEITHER COPIED, REPRODUCED OR COMMUNICATED WITHOUT AUTORIZATION</text>
</g>
<g font-size="1.1">
<text x="22.4" y="56.6" transform="rotate(90 22.4 56.6)">2</text>
<text x="26.3" y="56.6" transform="rotate(90 26.3 56.6)">1</text>
<text x="215.9" y="81.9">1</text>
<text x="215.9" y="85.8">2</text>
<text x="215.9" y="109.4">1</text>
<text x="215.9" y="113.3">2</text>
</g>
</svg>
